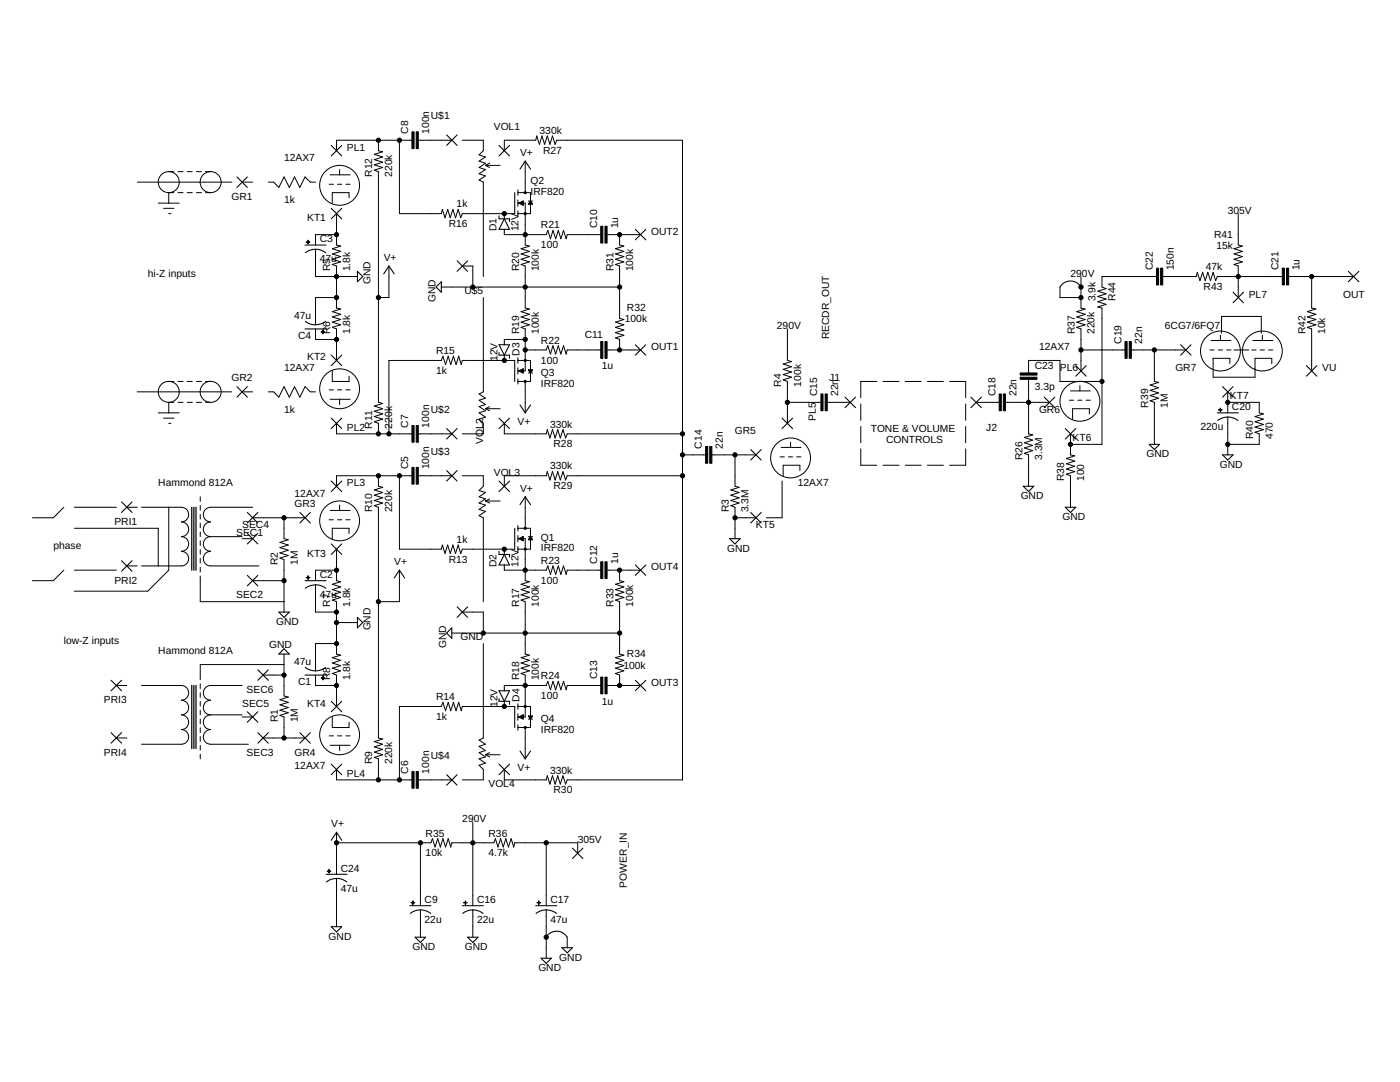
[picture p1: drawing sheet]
<svg xmlns="http://www.w3.org/2000/svg" width="279mm" height="216mm" viewBox="0 0 279 216" stroke-linecap="round" stroke-linejoin="round" font-family="sans-serif">
<g fill="none" stroke="#000" stroke-width=".2">
<path d="M27.4 36.3h18.8M33.7 34.2h1M34.7 38.4h-1v2.1M35.5 38.4h1M35.5 34.2h1M37.4 38.4h1M37.4 34.2h1M39.2 38.4h1M39.2 34.2h1M41 38.4h1M41 34.2h1M48.3 36.3h2.1"/>
<path d="M53.6 36.3h1l1 1.1 1.1-2.1 1 2.1 1.1-2.1 1 2.1 1.1-2.1 1 1h1.1M65.7 36.8h.8M65.9 34.9h4M67.4 36.8h.8M67.8 33.8v1.1M69 36.8h.9M69.7 39.5v-1.1h-3.4v2.1M75.5 28v2.1l.9 .2-1.7 .5 1.7 .5-1.7 .6 1.7 .5-1.7 .5 1.7 .5-1.7 .6 .8 .2v46.1l.9 .2-1.7 .5 1.7 .6-1.7 .5 1.7 .5-1.7 .5 1.7 .5-1.7 .6 .8 .3v2.1M79.7 28v14.6h8.4l.2-.8 .5 1.7 .5-1.7 .6 1.7 .5-1.7 .5 1.7 .5-1.7 .5 1.7 .4-.9h10.4M82.2 28h-15v2.1M83.5 28h6.7M92.3 28h4.2v2.1l-.9 .8 1.3 .4-1.3 .9 1.3 .4-1.3 .8 1.3 .4-1.3 .9 1.3 .4-1.3 .8 .9 .4v18.9"/>
<path d="M96.9 33l.8 .4M96.9 33h2.9M97.7 32.6l-.8 .4M100.6 30.1v-2.1h6.3l.2-.9 .6 1.7 .5-1.7 .5 1.7 .5-1.7 .5 1.7 .6-1.7 .5 1.7 .3-.8h25.1v127.6h-23l-.3 .9-.5-1.7-.6 1.7-.5-1.7-.5 1.7-.5-1.7-.6 1.7-.5-1.7-.2 .8h-8.4v-2.1M103.4 38.4h2.5v4.2h-2.5M104.8 32.2v6.2M31.6 40.5h4.2M32.6 41.6h2.1M33.7 42.6h.4M63 49.7v5.5h8.3M67.2 42.6v6.3l.8 .2-1.7 .5 1.7 .6-1.7 .5 1.7 .5-1.7 .5 1.7 .6-1.7 .5 .9 .3v8.4l.8 .2-1.7 .5 1.7 .5-1.7 .5 1.7 .6-1.7 .5 1.7 .5-1.7 .5 .9 .3v6.3M67.2 46.8h-4.2v2.1"/>
<path d="M67.2 59.4h-4.2v5.4M77.6 53.1v6.3h-2.1M88.1 57.3h35.6M92.3 53.1h2.1v4.2M96.5 59.4v18.8l-.9 .4 1.3 .9-1.3 .4 1.3 .8-1.3 .4 1.3 .9-1.3 .4 1.3 .8-1.3 .4 .9 .9v2.1h-4.2M100.6 46.8h8.4l.3-.8 .6 1.6 .5-1.6 .5 1.6 .5-1.6 .5 1.6 .6-1.6 .5 1.6 .2-.8h6.7M103.4 40.5h1.4v8.4l.9 .2-1.7 .5 1.7 .6-1.7 .5 1.7 .5-1.7 .5 1.7 .6-1.7 .5 .8 .3v8.4l.9 .2-1.7 .5 1.7 .5-1.7 .5 1.7 .6-1.7 .5 1.7 .5-1.7 .5 .8 .3v8.4h-1.4M103.6 40.5l.8-.4v.9zM103.7 40.6h.7M103.8 40.4h.6M103.9 40.7h.5M104 40.3h.4"/>
<path d="M104.1 40.8h.3M104.2 40.2h.2M104.3 40.9h.1M104.4 40.1h.1M105.5 40.1h.8M105.5 40.7h.8M105.5 40.6h.7M105.6 40.5h.5M105.7 40.4h.4M105.7 40.3h.3M105.8 40.2h.1M105.9 40.1l.4 .6h-.8z"/>
<path d="M121.1 46.8h6.7M123.7 46.8v2.1l.8 .2-1.7 .5 1.7 .6-1.7 .5 1.7 .5-1.7 .5 1.7 .6-1.7 .5 .9 .3v10.4l.8 .3-1.7 .5 1.7 .5-1.7 .5 1.7 .5-1.7 .6 1.7 .5-1.7 .5 .9 .3v2.1M211.5 57.3v2.1h4.2M215.7 55.2v6.3l.9 .2-1.7 .5 1.7 .5-1.7 .5 1.7 .6-1.7 .5 1.7 .5-1.7 .5 .8 .3v8.4M230.8 55.2h-10.9v2.1l.8 .3-1.6 .5 1.6 .5-1.6 .6 1.6 .5-1.6 .5 1.6 .5-1.6 .6 .8 .2v27.2h-6.3M232.1 55.2h6.6l.3-.9 .5 1.7 .5-1.7 .5 1.7 .5-1.7 .6 1.7 .5-1.7 .5 1.7 .3-.8h13M247.1 42.6v6.3l.8 .2-1.6 .5 1.6 .6-1.6 .5 1.6 .5-1.6 .5 1.6 .6-1.6 .5 .8 .3v6.3M257.2 55.2h12.9M261.8 55.2v6.3l.8 .2-1.7 .5 1.7 .5-1.7 .5 1.7 .6-1.7 .5 1.7 .5-1.7 .5 .9 .3v8.4M27.4 78.2h18.8M33.7 76.1h1M35.5 76.1h1"/>
<path d="M37.4 76.1h1M39.2 76.1h1M41 76.1h1M48.3 78.2h2.1M53.6 78.2h1l1 1 1.1-2 1 2 1.1-2 1 2 1.1-2 1 1h1.1M63 65.6v2.1h4.2M65.7 77.8h.8M65.9 79.7h4M66.3 74v2.1h3.4v-1M67.4 77.8h.8M67.8 79.7v1M69 77.8h.9"/>
<path d="M100.6 67.7h4.2M102.7 71.9h-10.4l-.2 .8-.6-1.6-.5 1.6-.5-1.6-.5 1.6-.5-1.6-.6 1.6-.5-1.6-.3 .8h-10.5v14.7M103.4 71.9h2.5v4.2h-2.5M103.6 74l.8-.4v.8zM103.6 74h.8M103.7 74.1h.7M103.8 73.9h.6M103.9 74.2h.5M104 73.8h.4M104.1 74.3h.3M104.2 73.7h.2M104.3 74.4h.1"/>
<path d="M104.4 73.6h.1M104.8 69.8h4.2l.3-.8 .6 1.7 .5-1.7 .5 1.7 .5-1.7 .5 1.7 .6-1.7 .5 1.7 .2-.9h6.7M104.8 76.1v6.3M105.5 74.4h.8M105.5 73.8h.8l-.4 .6zM105.5 73.9h.7M105.6 74h.6M105.6 74.1h.5M105.7 74.2h.3M105.8 74.3h.2M105.8 74.4h.1M121.1 69.8h6.7"/>
<path d="M157.1 65.6v6.3l.9 .2-1.7 .5 1.7 .6-1.7 .5 1.7 .5-1.7 .5 1.7 .6-1.7 .5 .8 .3v8.4M175 76.1h-3.2v3.3M176.2 76.1h3.2M180.7 76.1h3.2M185.1 76.1h3.2M189.5 76.1h3.2v3.3M205.3 74.4v-2.5h6.2v4.2h8.4M205.3 75.7v10.9l.8 .2-1.7 .5 1.7 .5-1.7 .5 1.7 .6-1.7 .5 1.7 .5-1.7 .5 .9 .4v6.2M213.4 79.9h.9M213.6 78h4M215.1 79.9h.8M215.5 76.9v1.1"/>
<path d="M215.7 69.8h8.8M216.8 79.9h.8M225.8 69.8h10.9M230.4 69.8v6.3l.8 .2-1.7 .5 1.7 .6-1.7 .5 1.7 .5-1.7 .5 1.7 .6-1.7 .5 .9 .3v8.4M241.5 69.8h.8M241.7 67.9h4M243.1 69.8h.9M243.6 66.9v1M243.8 66.5v-3.4h7.9v3.4M244.8 69.8h.9M245 78.2v4.2M245.4 72.5v-1h-3.3v3.8h8.4v-3.8h3.3v1"/>
<path d="M246.3 69.8h2.9M249.8 69.8h.9M250 67.9h4M251.5 69.8h.8M251.9 66.9v1M253.2 69.8h.8M31.6 82.4h4.2M32.6 83.4h2.1M33.7 84.5h.4M34.7 80.3h-1v2.1M35.5 80.3h1M37.4 80.3h1"/>
<path d="M39.2 80.3h1M40 99.1v1M41 80.3h1M67.2 84.5v2.1h15M75.5 94.9v2.1l.9 .2-1.7 .6 1.7 .5-1.7 .5 1.7 .5-1.7 .6 1.7 .5-1.7 .5 .8 .3v46.1l.9 .2-1.7 .5 1.7 .5-1.7 .5 1.7 .5-1.7 .6 1.7 .5-1.7 .5 .8 .3v4.2M79.7 94.9v14.7h8.4l.2-.8 .5 1.6 .5-1.6 .6 1.6 .5-1.6 .5 1.6 .5-1.6 .5 1.6 .4-.8h10.4M82.2 94.9h-15v2.1M83.5 94.9h6.7M83.5 86.6h6.7M92.3 94.9h4.2v2.1l-.9 .9 1.3 .4-1.3 .8 1.3 .4-1.3 .9 1.3 .4-1.3 .8 1.3 .4-1.3 .9 .9 .4v16.8M96.9 100l.8 .4M96.9 100h2.9"/>
<path d="M96.9 81.6l.8 .4M96.9 81.6h2.9M97.7 99.5l-.8 .5M97.7 81.1l-.8 .5M100.6 84.5v2.1h8.4l.2-.9 .5 1.7 .6-1.7 .5 1.7 .5-1.7 .5 1.7 .6-1.7 .5 1.7 .3-.8h23M104.8 99.1v6.3M136.2 94.9h-23l-.3 .9-.5-1.7-.6 1.7-.5-1.7-.5 1.7-.5-1.7-.6 1.7-.5-1.7-.2 .8h-8.4v2.1M136.2 90.8h4.6M142.1 90.8h8.8M146.7 90.8v6.2l.8 .2-1.7 .6 1.7 .5-1.7 .5 1.7 .5-1.7 .6 1.7 .5-1.7 .5 .9 .3v6.3M155.7 91.2h.8M155.9 89.3h4"/>
<path d="M156.1 96v7.3h-3.1M157.1 80.3h6.7M157.4 91.2h.8M157.8 88.2v1.1M159 91.2h.9M159.6 93.9v-1.1h-3.3v2.1M165.1 80.3h4.6M171.8 89.6v3.2h3.2M171.8 80.6v3.3M171.8 85.1v3.2M176.2 92.8h3.2M180.7 92.8h3.2"/>
<path d="M185.1 92.8h3.2M192.7 89.6v3.2h-3.2M192.7 80.6v3.3M192.7 85.1v3.2M194.8 80.3h4.6M200.7 80.3h8.7M213.6 86.6v4.2l.9 .2-1.7 .5 1.7 .5-1.7 .5 1.7 .5-1.7 .6 1.7 .5-1.7 .5 .8 .3v6.3M217.4 82.6v-1h-3.3v2M245 80.3h6.3v2.1l.8 .2-1.6 .5 1.6 .5-1.6 .6 1.6 .5-1.6 .5 1.6 .5-1.6 .6 .8 .3v2.1h-6.3M245 83.2v7.6M12.7 101.2l-2.1 2.1h-4.1M12.7 113.8l-2.1 2.1h-4.1"/>
<path d="M14.8 105.4h16.8v7.5M14.8 101.2h8.4M14.8 113.8h8.4M25.3 101.2h2.1M25.3 112.9h2.1M28.2 101.2h8a1.46 1.46 0 0 1 1.5 1.5 1.46 1.46 0 0 1-1.5 1.4 1.47 1.47 0 0 1 1.5 1.5 1.47 1.47 0 0 1-1.5 1.5 1.46 1.46 0 0 1 1.5 1.4 1.46 1.46 0 0 1-1.5 1.5 1.46 1.46 0 0 1 1.5 1.5 1.46 1.46 0 0 1-1.5 1.4h-8M33.7 101.2v12.6l-4.2 4.2h-14.7M40 100.9v.9M40 102.6v1M40 104.4v.9M40 106.2v.9M40 107.9v.9"/>
<path d="M40 109.7v.9M40 111.4v1M40 113.2v.9M40 114.9v5.2h16.7M42 107.1a1.46 1.46 0 0 0-1.4 1.4 1.46 1.46 0 0 0 1.4 1.5 1.46 1.46 0 0 0-1.4 1.5 1.46 1.46 0 0 0 1.4 1.4h9.7M42 107.1h6.3M48.3 107.5h2.1M50.4 101.2h-8.4a1.46 1.46 0 0 0-1.4 1.5 1.46 1.46 0 0 0 1.4 1.4 1.47 1.47 0 0 0-1.4 1.5 1.47 1.47 0 0 0 1.4 1.5M50.4 103.3h10.5M50.4 115.9h6.3M56.7 103.3v4.2l.8 .2-1.6 .5 1.6 .6-1.6 .5 1.6 .5-1.6 .5 1.6 .5-1.6 .6 .8 .3v10.4M63 116.7v5.4h4.2"/>
<path d="M65.7 103.7h.8M65.9 101.9h4M67.2 113.8h-4.2v2.1M67.2 109.6v6.3l.8 .2-1.7 .5 1.7 .5-1.7 .5 1.7 .6-1.7 .5 1.7 .5-1.7 .5 .9 .4v10.4l.8 .2-1.7 .5 1.7 .6-1.7 .5 1.7 .5-1.7 .5 1.7 .6-1.7 .5 .9 .3v6.3M67.4 103.7h.8M67.8 100.8v1.1M69 103.7h.9M69.7 106.4v-1h-3.4v2.1M79.7 113.8v6.3h-4.2M100.6 113.8h8.4l.3-.9 .6 1.7 .5-1.7 .5 1.7 .5-1.7 .5 1.7 .6-1.7 .5 1.7 .2-.8h6.7M103.4 105.4h2.5v4.2h-2.5M103.4 107.5h1.4v8.4l.9 .2-1.7 .5 1.7 .5-1.7 .5 1.7 .6-1.7 .5 1.7 .5-1.7 .5 .8 .4v10.4l.9 .2-1.7 .5 1.7 .6-1.7 .5 1.7 .5-1.7 .5 1.7 .6-1.7 .5 .8 .3v8.4h-1.4"/>
<path d="M103.6 107.5l.8-.4v.8zM103.7 107.6h.7M103.8 107.4h.6M103.9 107.7h.5M103.9 107.3h.5M104.1 107.8h.3M104.1 107.2h.3M104.3 107.9h.1M104.3 107.1h.1M105.5 107.1h.8M105.5 107.7h.8M105.5 107.6h.7"/>
<path d="M105.6 107.5h.6M105.7 107.4h.4M105.7 107.3h.3M105.8 107.2h.2M105.9 107.1h.1M105.9 107.1l.4 .6h-.8zM121.1 113.8h6.7M123.7 113.8v2.1l.8 .2-1.7 .5 1.7 .5-1.7 .5 1.7 .6-1.7 .5 1.7 .5-1.7 .5 .9 .4v10.4l.8 .2-1.7 .5 1.7 .6-1.7 .5 1.7 .5-1.7 .5 1.7 .6-1.7 .5 .9 .3v2.1M146.7 103.3h4.2M23.2 136.8h2.1M28.2 136.8h8a1.47 1.47 0 0 1 1.5 1.5 1.47 1.47 0 0 1-1.5 1.4 1.46 1.46 0 0 1 1.5 1.5 1.46 1.46 0 0 1-1.5 1.4 1.47 1.47 0 0 1 1.5 1.5 1.47 1.47 0 0 1-1.5 1.5 1.46 1.46 0 0 1 1.5 1.4 1.46 1.46 0 0 1-1.5 1.5h-8M40 136.5v.9"/>
<path d="M40 138.2v.9M40 140v.9M48.3 136.8h-6.3a1.47 1.47 0 0 0-1.4 1.5 1.47 1.47 0 0 0 1.4 1.4 1.46 1.46 0 0 0-1.4 1.5 1.46 1.46 0 0 0 1.4 1.4M52.5 134.7h4.2M56.7 132.6h-16.7v3M56.7 130.5v8.4l.8 .2-1.6 .5 1.6 .5-1.6 .6 1.6 .5-1.6 .5 1.6 .5-1.6 .5 .8 .4v4.2M63 134.7v2.1h4.2M67.2 128.4h-4.2v5.5M67.2 124.2h4.1M90.2 126.3h33.5M92.3 122.1h4.2v4.2M96.5 128.4v18.9l-.9 .4 1.3 .8-1.3 .4 1.3 .9-1.3 .4 1.3 .8-1.3 .4 1.3 .9-1.3 .4 .9 .8v2.1h-4.2"/>
<path d="M100.6 136.8h8.4l.3-.8 .6 1.6 .5-1.6 .5 1.6 .5-1.6 .5 1.6 .6-1.6 .5 1.6 .2-.8h6.7M121.1 136.8h6.7M23.2 147.3h2.1M40 141.7v1M40 143.5v.9M40 145.2v1M40 147v.9M40 148.7v1M40 150.5v.9M42 142.6a1.47 1.47 0 0 0-1.4 1.5 1.47 1.47 0 0 0 1.4 1.5 1.46 1.46 0 0 0-1.4 1.4 1.46 1.46 0 0 0 1.4 1.5h7.6M42 142.6h6.3M48.3 143.1h2.1"/>
<path d="M52.5 147.3h8.4M65.7 146.8h.8M65.9 148.7h4M66.3 143.1v2.1h3.4v-1.1M67.2 153.5v2.1h15M67.4 146.8h.8M67.8 148.7v1.1M69 146.8h.9M83.5 155.6h6.7M96.9 150.6l.8 .4M96.9 150.6h2.9M97.7 150.2l-.8 .4"/>
<path d="M102.7 141h-10.4l-.2 .8-.6-1.7-.5 1.7-.5-1.7-.5 1.7-.5-1.7-.6 1.7-.5-1.7-.3 .9h-8.4v14.6M103.4 141h2.5v4.2h-2.5M103.6 143.1l.8-.5v.9zM103.7 143.1h.7M103.8 142.9h.6M103.9 143.2h.5M104 142.9h.4M104.1 143.3h.3M104.2 142.7h.2M104.3 143.4h.1M104.4 142.7h.1M104.8 145.2v6.2"/>
<path d="M105.5 143.5h.8M105.5 142.9h.8l-.4 .6zM105.5 142.9h.7M105.6 143h.6M105.6 143.1h.5M105.7 143.2h.3M105.7 143.3h.3M105.8 143.4h.1M67.2 166.1v8.4M67.2 175.3v9.6M67.2 168.2h18.8l.3-.9 .5 1.7 .6-1.7 .5 1.7 .5-1.7 .5 1.7 .6-1.7 .5 1.7 .2-.8h8.4l.3-.9 .5 1.7 .5-1.7 .5 1.7 .5-1.7 .6 1.7 .5-1.7 .5 1.7 .2-.8h12.6v2.1M83.9 168.2v12.5"/>
<path d="M94.4 164v16.7M109 168.2v12.5M83.9 181.6v5.4M94.4 181.6v5.4M109 181.6v9.6M113.2 187v2.1"/>
<circle cx="33.7" cy="36.3" r="2.1"/>
<circle cx="42" cy="36.3" r="2.1"/>
<circle cx="67.8" cy="37" r="4"/>
<circle cx="33.7" cy="78.2" r="2.1"/>
<circle cx="42" cy="78.2" r="2.1"/>
<circle cx="67.8" cy="77.6" r="4"/>
<circle cx="243.6" cy="70" r="4"/>
<circle cx="251.9" cy="70" r="4"/>
<circle cx="157.8" cy="91.4" r="4"/>
<circle cx="215.5" cy="80.1" r="4"/>
<circle cx="67.8" cy="103.9" r="4"/>
<circle cx="67.8" cy="146.6" r="4"/>
</g>
<path d="M38.3 101.2v12.6M38.7 101.2v12.6M39.1 101.2v12.6M38.3 136.8v12.6M38.7 136.8v12.6M39.1 136.8v12.6" fill="none" stroke="#000" stroke-width=".25"/>
<g fill="none" stroke="#000" stroke-width=".21">
<path d="M47.3 35.3l2.1 2.1M49.4 35.3l-2.1 2.1M66.1 29l2.1 2.1M68.2 29l-2.1 2.1M89.1 26.9l2.1 2.1M91.2 26.9l-2.1 2.1M99.6 29l2.1 2.1M101.7 29l-2.1 2.1M102.7 38.4v4.2M103.4 37.9v1.1M103.4 39.9v1.3M103.8 33.7l1-1.5 1.1 1.5"/>
<path d="M60.9 48.9h4.2M60.9 50.4a3.3 3.3 0 0 1 4.1 0M66.1 41.6l2.1 2.1M68.2 41.6l-2.1 2.1M71.3 54.1l1.1 1.1-1.1 1zM76.6 54.7l1-1.6 1.1 1.6M88.1 56.2v2.1l-1.1-1zM91.2 52l2.1 2.1M93.3 52l-2.1 2.1M99.6 43.1v.6h2.1v.5M100.6 43.7l1.1 2.1h-2.1zM100.6 42.6v1.1"/>
<path d="M100.6 45.8v1M103.4 42.1v1M126.8 45.8l2.1 2.1M128.9 45.8l-2.1 2.1M211.5 57.3a2.42 2.42 0 0 1 4.2 0M246.1 58.3l2.1 2.1M248.2 58.3l-2.1 2.1M269.1 54.1l2.1 2.1M271.2 54.1l-2.1 2.1M47.3 77.2l2.1 2M49.4 77.2l-2.1 2M60.9 65.6h4.2"/>
<path d="M60.9 64.1a3.3 3.3 0 0 0 4.1 0M66.1 70.9l2.1 2.1M68.2 70.9l-2.1 2.1M99.6 70.4v.5h2.1v.6M99.6 68.8h2.1l-1.1 2.1zM100.6 67.7v1.1M100.6 70.9v1M102.7 71.9v4.2M103.4 71.4v1.1M103.4 73.4v1.2M103.4 75.6v1M126.8 68.8l2.1 2.1"/>
<path d="M128.9 68.8l-2.1 2.1M168.7 79.2l2 2.1M170.7 79.2l-2 2.1M193.8 79.2l2.1 2.1M195.9 79.2l-2.1 2.1M208.4 79.2l2.1 2.1M210.5 79.2l-2.1 2.1M214.7 73l2.1 2.1M216.8 73l-2.1 2.1M235.6 68.8l2.1 2.1M237.7 68.8l-2.1 2.1M244 77.2l2.1 2"/>
<path d="M246.1 77.2l-2.1 2M260.7 73l2.1 2.1M262.8 73l-2.1 2.1M66.1 83.4l2.1 2.1M66.1 96l2.1 2.1M68.2 83.4l-2.1 2.1M68.2 96l-2.1 2.1M89.1 85.5l2.1 2.1M89.1 93.9l2.1 2.1M91.2 85.5l-2.1 2.1M91.2 93.9l-2.1 2.1M99.6 96l2.1 2.1"/>
<path d="M99.6 83.4l2.1 2.1M101.7 96l-2.1 2.1M101.7 83.4l-2.1 2.1M103.8 80.8l1 1.6 1.1-1.6M149.8 89.7l2.1 2.1M151.9 89.7l-2.1 2.1M156.1 83.4l2.1 2.1M158.2 83.4l-2.1 2.1M204.2 97h2.1l-1 1.1zM212.6 85.5l2.1 2.1M214.7 85.5l-2.1 2.1M229.3 88.7h2.1l-1 1z"/>
<path d="M242.9 82.4h4.2M243 83.9a3.3 3.3 0 0 1 4.1 0M244 90.8h2.1l-1.1 1zM24.3 100.2l2.1 2.1M24.3 111.9l2.1 2.1M26.4 100.2l-2.1 2.1M26.4 111.9l-2.1 2.1M49.4 102.3l2.1 2.1M49.4 114.8l2.1 2.1M49.4 106.4l2.1 2.1M51.5 102.3l-2.1 2.1M51.5 114.8l-2.1 2.1"/>
<path d="M51.5 106.4l-2.1 2.1M59.8 102.3l2.1 2.1M60.9 115.9h4.2M60.9 117.4a3.3 3.3 0 0 1 4.1 0M61.9 102.3l-2.1 2.1M66.1 108.5l2.1 2.1M68.2 108.5l-2.1 2.1M78.7 115.3l1-1.5 1.1 1.5M99.6 110v.6h2.1v.5M100.6 109.6v1M100.6 112.7v1.1M100.6 110.6l1.1 2.1h-2.1z"/>
<path d="M102.7 105.4v4.2M103.4 104.9v1M103.4 106.9v1.2M103.4 109.1v1M103.8 100.7l1-1.6 1.1 1.6M126.8 112.7l2.1 2.1M128.9 112.7l-2.1 2.1M145.6 107.5h2.1l-1 1zM149.8 102.3l2.1 2.1M151.9 102.3l-2.1 2.1M212.6 101.2h2.1l-1.1 1.1zM22.2 135.7l2.1 2.1"/>
<path d="M24.3 135.7l-2.1 2.1M51.5 133.6l2.1 2.1M53.6 133.6l-2.1 2.1M55.6 122.1h2.1l-1 1.1zM56.7 129.5l1 1h-2.1zM60.9 134.7h4.2M60.9 133.2a3.3 3.3 0 0 0 4.1 0M66.1 139.9l2.1 2.1M68.2 139.9l-2.1 2.1M71.3 123.2l1.1 1-1.1 1.1zM90.2 125.3v2.1l-1.1-1.1zM91.2 121.1l2.1 2.1"/>
<path d="M93.3 121.1l-2.1 2.1M99.6 139.4v.5h2.1v.6M99.6 137.8h2.1l-1.1 2.1zM100.6 136.8v1M100.6 139.9v1.1M126.8 135.7l2.1 2.1M128.9 135.7l-2.1 2.1M22.2 146.2l2.1 2.1M24.3 146.2l-2.1 2.1M49.4 142l2.1 2.1M51.5 146.2l2.1 2.1M51.5 142l-2.1 2.1"/>
<path d="M53.6 146.2l-2.1 2.1M59.8 146.2l2.1 2.1M61.9 146.2l-2.1 2.1M66.1 152.5l2.1 2.1M68.2 152.5l-2.1 2.1M89.1 154.6l2.1 2.1M91.2 154.6l-2.1 2.1M99.6 152.5l2.1 2.1M101.7 152.5l-2.1 2.1M102.7 141v4.2M103.4 140.4v1.1M103.4 142.4v1.3"/>
<path d="M103.4 144.6v1.1M103.8 149.9l1 1.5 1.1-1.5M65.1 174.5h4.2M65.1 176a3.3 3.3 0 0 1 4.1 0M66.1 167.7l1.1-1.6 1 1.6M114.2 169.2l2.1 2.1M116.3 169.2l-2.1 2.1M66.1 184.9h2.1l-1 1.1zM81.8 180.7h4.2M81.9 182.3a3.3 3.3 0 0 1 4.1 0M82.8 187h2.1l-1 1.1zM92.3 180.7h4.2"/>
<path d="M92.3 182.3a3.3 3.3 0 0 1 4.1 0M93.3 187h2.1l-1 1.1zM106.9 180.7h4.2M107 182.3a3.3 3.3 0 0 1 4.1 0M108 191.2h2l-1 1zM109 187a2.42 2.42 0 0 1 4.2 0M112.1 189.1h2.1l-1 1z"/>
</g>
<g fill="#000" stroke="#000" stroke-width=".2">
<path d="M82.2 26.3h.4v3.4h-.4zM83.1 26.3h.4v3.4h-.4zM61.1 48.3h.7zM61.4 47.9l.1 .8zM119.9 45.1h.4v3.4h-.4zM120.7 45.1h.5v3.4h-.5zM230.8 53.5h.4v3.4h-.4zM231.6 53.5h.5v3.4h-.5zM255.9 53.5h.4v3.4h-.4zM256.8 53.5h.4v3.4h-.4zM64.1 66.2l.7 .1zM64.4 65.9l.1 .7z"/>
<path d="M119.9 68.2h.4v3.3h-.4zM120.7 68.2h.5v3.3h-.5zM163.8 78.6h.5v3.4h-.5zM164.7 78.6h.4v3.4h-.4zM199.4 78.6h.4v3.4h-.4zM200.2 78.6h.5v3.4h-.5zM203.6 75.3h3.3v.4h-3.3zM203.6 74.4h3.3v.4h-3.3zM224.5 68.2h.4v3.3h-.4zM225.4 68.2h.4v3.3h-.4zM82.2 93.3h.4v3.3h-.4zM82.2 84.9h.4v3.3h-.4z"/>
<path d="M83.1 93.3h.4v3.3h-.4zM83.1 84.9h.4v3.3h-.4zM140.8 89.1h.4v3.3h-.4zM141.6 89.1h.5v3.3h-.5zM243.2 81.7l.7 .1zM243.5 81.4l.1 .7zM61.1 115.2l.7 .1zM61.4 114.9l.1 .7zM119.9 112.1h.4v3.3h-.4zM120.7 112.1h.5v3.3h-.5zM64.1 135.3h.7zM64.4 134.9l.1 .8z"/>
<path d="M119.9 135.1h.4v3.4h-.4zM120.7 135.1h.5v3.4h-.5zM82.2 153.9h.4v3.4h-.4zM83.1 153.9h.4v3.4h-.4zM65.3 173.8l.7 .1zM65.6 173.5l.1 .7zM82.4 179.8v.7zM92.8 179.8l.1 .7zM107.5 179.8l.1 .7zM82 180.1l.8 .1zM92.5 180.1l.7 .1zM107.2 180.1l.7 .1z"/>
</g>
<g fill="#000" stroke="#000" stroke-width=".2">
<circle cx="75.5" cy="28" r=".42"/>
<circle cx="79.7" cy="28" r=".42"/>
<circle cx="104.8" cy="38.4" r=".21"/>
<circle cx="67.2" cy="59.4" r=".42"/>
<circle cx="67.2" cy="46.8" r=".42"/>
<circle cx="67.2" cy="55.2" r=".42"/>
<circle cx="75.5" cy="59.4" r=".42"/>
<circle cx="94.4" cy="57.3" r=".42"/>
<circle cx="100.6" cy="42.6" r=".42"/>
<circle cx="104.8" cy="57.3" r=".42"/>
<circle cx="104.8" cy="46.8" r=".42"/>
<circle cx="104.8" cy="42.6" r=".21"/>
<circle cx="123.7" cy="57.3" r=".42"/>
<circle cx="123.7" cy="46.8" r=".42"/>
<circle cx="215.7" cy="57.3" r=".42"/>
<circle cx="215.7" cy="59.4" r=".42"/>
<circle cx="247.1" cy="55.2" r=".42"/>
<circle cx="261.8" cy="55.2" r=".42"/>
<circle cx="67.2" cy="67.7" r=".42"/>
<circle cx="100.6" cy="71.9" r=".42"/>
<circle cx="104.8" cy="67.7" r=".42"/>
<circle cx="104.8" cy="69.8" r=".42"/>
<circle cx="104.8" cy="71.9" r=".21"/>
<circle cx="104.8" cy="76.1" r=".21"/>
<circle cx="123.7" cy="69.8" r=".42"/>
<circle cx="215.7" cy="69.8" r=".42"/>
<circle cx="219.9" cy="76.1" r=".42"/>
<circle cx="230.4" cy="69.8" r=".42"/>
<circle cx="75.5" cy="94.9" r=".42"/>
<circle cx="75.5" cy="86.6" r=".42"/>
<circle cx="77.6" cy="86.6" r=".42"/>
<circle cx="79.7" cy="94.9" r=".42"/>
<circle cx="136.2" cy="94.9" r=".42"/>
<circle cx="136.2" cy="90.8" r=".42"/>
<circle cx="136.2" cy="86.6" r=".42"/>
<circle cx="146.7" cy="90.8" r=".42"/>
<circle cx="157.1" cy="80.3" r=".42"/>
<circle cx="205.3" cy="80.3" r=".42"/>
<circle cx="213.6" cy="88.7" r=".42"/>
<circle cx="245" cy="88.7" r=".42"/>
<circle cx="245" cy="80.3" r=".42"/>
<circle cx="56.7" cy="103.3" r=".42"/>
<circle cx="56.7" cy="115.9" r=".42"/>
<circle cx="67.2" cy="113.8" r=".42"/>
<circle cx="100.6" cy="109.6" r=".42"/>
<circle cx="104.8" cy="113.8" r=".42"/>
<circle cx="104.8" cy="105.4" r=".21"/>
<circle cx="104.8" cy="109.6" r=".21"/>
<circle cx="123.7" cy="113.8" r=".42"/>
<circle cx="146.7" cy="103.3" r=".42"/>
<circle cx="56.7" cy="134.7" r=".42"/>
<circle cx="67.2" cy="128.4" r=".42"/>
<circle cx="67.2" cy="122.1" r=".42"/>
<circle cx="67.2" cy="124.2" r=".42"/>
<circle cx="67.2" cy="136.8" r=".42"/>
<circle cx="75.5" cy="120.1" r=".42"/>
<circle cx="96.5" cy="126.3" r=".42"/>
<circle cx="104.8" cy="126.3" r=".42"/>
<circle cx="104.8" cy="136.8" r=".42"/>
<circle cx="123.7" cy="136.8" r=".42"/>
<circle cx="123.7" cy="126.3" r=".42"/>
<circle cx="56.7" cy="147.3" r=".42"/>
<circle cx="75.5" cy="155.6" r=".42"/>
<circle cx="79.7" cy="155.6" r=".42"/>
<circle cx="100.6" cy="141" r=".42"/>
<circle cx="104.8" cy="145.2" r=".21"/>
<circle cx="104.8" cy="141" r=".21"/>
<circle cx="67.2" cy="168.2" r=".42"/>
<circle cx="83.9" cy="168.2" r=".42"/>
<circle cx="94.4" cy="168.2" r=".42"/>
<circle cx="109" cy="168.2" r=".42"/>
<circle cx="109" cy="187" r=".42"/>
</g>
<g font-size="2.1">
<text x="86" y="23.8">U$1</text>
<text x="81.5" y="26.7" transform="rotate(-90 81.5 26.7)">C8</text>
<text x="85.7" y="26.7" transform="rotate(-90 85.7 26.7)">100n</text>
<text x="98.5" y="25.9">VOL1</text>
<text x="107.7" y="26.7">330k</text>
<text x="56.7" y="32.2">12AX7</text>
<text x="69.2" y="30.1">PL1</text>
<text x="74.3" y="35.3" transform="rotate(-90 74.3 35.3)">R12</text>
<text x="78.2" y="35.3" transform="rotate(-90 78.2 35.3)">220k</text>
<text x="103.8" y="31.1">V+</text>
<text x="108.4" y="30.7">R27</text>
<text x="46.2" y="39.9">GR1</text>
<text x="56.7" y="40.5">1k</text>
<text x="91.1" y="41.4">1k</text>
<text x="105.9" y="38.9">IRF820</text>
<text x="105.9" y="36.8">Q2</text>
<text x="61.3" y="44.1">KT1</text>
<text x="89.5" y="45.3">R16</text>
<text x="99.1" y="46.2" transform="rotate(-90 99.1 46.2)">D1</text>
<text x="103.5" y="46.2" transform="rotate(-90 103.5 46.2)">12V</text>
<text x="108" y="45.6">R21</text>
<text x="119.2" y="45.6" transform="rotate(-90 119.2 45.6)">C10</text>
<text x="123.3" y="45.6" transform="rotate(-90 123.3 45.6)">1u</text>
<text x="129.9" y="46.8">OUT2</text>
<text x="242.3" y="47.4">R41</text>
<text x="245" y="42.6">305V</text>
<text x="63.8" y="52.4">47u</text>
<text x="63.8" y="48.4">C3</text>
<text x="76.6" y="52">V+</text>
<text x="108" y="49.5">100</text>
<text x="230.1" y="53.9" transform="rotate(-90 230.1 53.9)">C22</text>
<text x="234.3" y="53.9" transform="rotate(-90 234.3 53.9)">150n</text>
<text x="240.7" y="53.9">47k</text>
<text x="242.8" y="49.7">15k</text>
<text x="255.2" y="53.9" transform="rotate(-90 255.2 53.9)">C21</text>
<text x="259.4" y="53.9" transform="rotate(-90 259.4 53.9)">1u</text>
<text x="29.5" y="55.2">hi-Z inputs</text>
<text x="65.9" y="54.1" transform="rotate(-90 65.9 54.1)">R5</text>
<text x="69.9" y="54.1" transform="rotate(-90 69.9 54.1)">1.8k</text>
<text x="74" y="56.7" transform="rotate(-90 74 56.7)">GND</text>
<text x="92.7" y="58.7">U$5</text>
<text x="103.6" y="54.1" transform="rotate(-90 103.6 54.1)">R20</text>
<text x="107.5" y="54.1" transform="rotate(-90 107.5 54.1)">100k</text>
<text x="122.4" y="54.1" transform="rotate(-90 122.4 54.1)">R31</text>
<text x="126.4" y="54.1" transform="rotate(-90 126.4 54.1)">100k</text>
<text x="213.6" y="55.2">290V</text>
<text x="222.6" y="60" transform="rotate(-90 222.6 60)">R44</text>
<text x="240.2" y="57.9">R43</text>
<text x="249.2" y="59.4">PL7</text>
<text x="268" y="59.4">OUT</text>
<text x="58.7" y="63.7">47u</text>
<text x="86.9" y="60.3" transform="rotate(-90 86.9 60.3)">GND</text>
<text x="124.7" y="64.2">100k</text>
<text x="125.1" y="62.1">R32</text>
<text x="155" y="65.6">29</text>
<text x="157.3" y="65.6">0V</text>
<text x="218.7" y="60.1" transform="rotate(-90 218.7 60.1)">3.9k</text>
<text x="232.5" y="65.6">6CG7/6FQ7</text>
<text x="59.5" y="67.6">C4</text>
<text x="61.3" y="71.9">KT2</text>
<text x="65.9" y="66.7" transform="rotate(-90 65.9 66.7)">R6</text>
<text x="69.9" y="66.7" transform="rotate(-90 69.9 66.7)">1.8k</text>
<text x="87" y="70.7">R15</text>
<text x="103.6" y="66.7" transform="rotate(-90 103.6 66.7)">R19</text>
<text x="103.7" y="71" transform="rotate(-90 103.7 71)">D3</text>
<text x="107.5" y="66.7" transform="rotate(-90 107.5 66.7)">100k</text>
<text x="108" y="68.6">R22</text>
<text x="116.7" y="67.4">C11</text>
<text x="129.9" y="69.8">OUT1</text>
<text x="165.5" y="67.7" transform="rotate(-90 165.5 67.7)">RECDR_OUT</text>
<text x="207.4" y="69.8">12AX7</text>
<text x="214.5" y="66.7" transform="rotate(-90 214.5 66.7)">R37</text>
<text x="218.5" y="66.7" transform="rotate(-90 218.5 66.7)">220k</text>
<text x="223.8" y="68.6" transform="rotate(-90 223.8 68.6)">C19</text>
<text x="228" y="68.6" transform="rotate(-90 228 68.6)">22n</text>
<text x="260.5" y="66.7" transform="rotate(-90 260.5 66.7)">R42</text>
<text x="264.5" y="66.7" transform="rotate(-90 264.5 66.7)">10k</text>
<text x="46.2" y="76.1">GR2</text>
<text x="56.7" y="74">12AX7</text>
<text x="87" y="74.6">1k</text>
<text x="99.3" y="72" transform="rotate(-90 99.3 72)">12V</text>
<text x="108" y="77.2">IRF820</text>
<text x="108" y="72.5">100</text>
<text x="108" y="75.1">Q3</text>
<text x="120.1" y="73.7">1u</text>
<text x="155.9" y="77.2" transform="rotate(-90 155.9 77.2)">R4</text>
<text x="159.9" y="77.2" transform="rotate(-90 159.9 77.2)">100k</text>
<text x="165.5" y="76.1">J1</text>
<text x="206.5" y="77.9">3.3p</text>
<text x="206.5" y="73.7">C23</text>
<text x="211.5" y="74">PL6</text>
<text x="234.6" y="74">GR7</text>
<text x="263.9" y="74">VU</text>
<text x="56.7" y="82.4">1k</text>
<text x="86" y="82.4">U$2</text>
<text x="162.8" y="84" transform="rotate(-90 162.8 84)">PL5</text>
<text x="163.1" y="79" transform="rotate(-90 163.1 79)">C15</text>
<text x="167.3" y="79" transform="rotate(-90 167.3 79)">22n</text>
<text x="198.7" y="79" transform="rotate(-90 198.7 79)">C18</text>
<text x="202.9" y="79" transform="rotate(-90 202.9 79)">22n</text>
<text x="207.4" y="82.4">GR6</text>
<text x="229.1" y="81.3" transform="rotate(-90 229.1 81.3)">R39</text>
<text x="233.1" y="81.3" transform="rotate(-90 233.1 81.3)">1M</text>
<text x="245.4" y="79.7">KT7</text>
<text x="245.9" y="81.9">C20</text>
<text x="69.2" y="85.9">PL2</text>
<text x="74.3" y="85.5" transform="rotate(-90 74.3 85.5)">R11</text>
<text x="78.2" y="85.5" transform="rotate(-90 78.2 85.5)">220k</text>
<text x="81.5" y="85.3" transform="rotate(-90 81.5 85.3)">C7</text>
<text x="85.7" y="85.3" transform="rotate(-90 85.7 85.3)">100n</text>
<text x="96.5" y="88.7" transform="rotate(-90 96.5 88.7)">VOL2</text>
<text x="103.3" y="84.9">V+</text>
<text x="109.8" y="85.3">330k</text>
<text x="110.5" y="89.3">R28</text>
<text x="140.1" y="89.5" transform="rotate(-90 140.1 89.5)">C14</text>
<text x="144.3" y="89.5" transform="rotate(-90 144.3 89.5)">22n</text>
<text x="146.7" y="86.6">GR5</text>
<text x="173.8" y="86.2">TONE &amp; VOLUME</text>
<text x="176.8" y="88.4">CONTROLS</text>
<text x="196.8" y="85.9">J2</text>
<text x="214.1" y="88">KT6</text>
<text x="239.6" y="85.8">220u</text>
<text x="250.1" y="87.6" transform="rotate(-90 250.1 87.6)">R40</text>
<text x="254" y="87.6" transform="rotate(-90 254 87.6)">470</text>
<text x="81.5" y="93.7" transform="rotate(-90 81.5 93.7)">C5</text>
<text x="85.7" y="93.7" transform="rotate(-90 85.7 93.7)">100n</text>
<text x="86" y="90.8">U$3</text>
<text x="98.5" y="94.9">VOL3</text>
<text x="109.8" y="93.7">330k</text>
<text x="204" y="91.8" transform="rotate(-90 204 91.8)">R26</text>
<text x="208" y="91.8" transform="rotate(-90 208 91.8)">3.3M</text>
<text x="212.4" y="96" transform="rotate(-90 212.4 96)">R38</text>
<text x="216.4" y="96" transform="rotate(-90 216.4 96)">100</text>
<text x="228.8" y="91.3">GND</text>
<text x="243.5" y="93.4">GND</text>
<text x="31.6" y="97">Hammond 812A</text>
<text x="58.8" y="101.2">GR3</text>
<text x="58.8" y="99.1">12AX7</text>
<text x="69.2" y="97">PL3</text>
<text x="103.8" y="98.1">V+</text>
<text x="110.5" y="97.6">R29</text>
<text x="159.2" y="97">12AX7</text>
<text x="203.7" y="99.6">GND</text>
<text x="22.8" y="104.8">PRI1</text>
<text x="47.1" y="106.9">SEC1</text>
<text x="48.3" y="105.4">SEC4</text>
<text x="74.3" y="102.3" transform="rotate(-90 74.3 102.3)">R10</text>
<text x="78.2" y="102.3" transform="rotate(-90 78.2 102.3)">220k</text>
<text x="108" y="107.9">Q1</text>
<text x="145.4" y="102.3" transform="rotate(-90 145.4 102.3)">R3</text>
<text x="149.4" y="102.3" transform="rotate(-90 149.4 102.3)">3.3M</text>
<text x="150.9" y="105.4">KT5</text>
<text x="212.1" y="103.8">GND</text>
<text x="10.7" y="109.6">phase</text>
<text x="55.5" y="112.7" transform="rotate(-90 55.5 112.7)">R2</text>
<text x="59.4" y="112.7" transform="rotate(-90 59.4 112.7)">1M</text>
<text x="61.3" y="111">KT3</text>
<text x="78.7" y="112.7">V+</text>
<text x="89.5" y="112.3">R13</text>
<text x="91.1" y="108.3">1k</text>
<text x="99.1" y="113.1" transform="rotate(-90 99.1 113.1)">D2</text>
<text x="103.5" y="113.1" transform="rotate(-90 103.5 113.1)">12V</text>
<text x="108" y="110">IRF820</text>
<text x="108" y="112.5">R23</text>
<text x="119.2" y="112.5" transform="rotate(-90 119.2 112.5)">C12</text>
<text x="123.3" y="112.5" transform="rotate(-90 123.3 112.5)">1u</text>
<text x="129.9" y="113.8">OUT4</text>
<text x="145.1" y="110.1">GND</text>
<text x="22.8" y="116.5">PRI2</text>
<text x="47.1" y="119.4">SEC2</text>
<text x="63.8" y="119.3">47u</text>
<text x="63.8" y="115.3">C2</text>
<text x="108" y="116.5">100</text>
<text x="55.1" y="124.8">GND</text>
<text x="65.9" y="121.1" transform="rotate(-90 65.9 121.1)">R7</text>
<text x="69.9" y="121.1" transform="rotate(-90 69.9 121.1)">1.8k</text>
<text x="74" y="125.8" transform="rotate(-90 74 125.8)">GND</text>
<text x="103.6" y="121.1" transform="rotate(-90 103.6 121.1)">R17</text>
<text x="107.5" y="121.1" transform="rotate(-90 107.5 121.1)">100k</text>
<text x="122.4" y="121.1" transform="rotate(-90 122.4 121.1)">R33</text>
<text x="126.4" y="121.1" transform="rotate(-90 126.4 121.1)">100k</text>
<text x="12.7" y="128.4">low-Z inputs</text>
<text x="31.6" y="130.5">Hammond 812A</text>
<text x="53.7" y="129.4">GND</text>
<text x="89" y="129.3" transform="rotate(-90 89 129.3)">GND</text>
<text x="91.9" y="127.8">GND</text>
<text x="125.1" y="131.1">R34</text>
<text x="58.7" y="132.7">47u</text>
<text x="59.5" y="136.7">C1</text>
<text x="65.9" y="135.7" transform="rotate(-90 65.9 135.7)">R8</text>
<text x="69.9" y="135.7" transform="rotate(-90 69.9 135.7)">1.8k</text>
<text x="103.6" y="135.7" transform="rotate(-90 103.6 135.7)">R18</text>
<text x="107.5" y="135.7" transform="rotate(-90 107.5 135.7)">100k</text>
<text x="108" y="135.6">R24</text>
<text x="119.2" y="135.5" transform="rotate(-90 119.2 135.5)">C13</text>
<text x="124.4" y="133.4">100k</text>
<text x="129.9" y="136.8">OUT3</text>
<text x="20.7" y="140.3">PRI3</text>
<text x="48.3" y="141">SEC5</text>
<text x="49.2" y="138.2">SEC6</text>
<text x="61.3" y="141">KT4</text>
<text x="87" y="143.7">1k</text>
<text x="87" y="139.7">R14</text>
<text x="99.3" y="141.1" transform="rotate(-90 99.3 141.1)">12V</text>
<text x="103.7" y="140" transform="rotate(-90 103.7 140)">D4</text>
<text x="108" y="139.5">100</text>
<text x="120.1" y="140.7">1u</text>
<text x="55.5" y="144.1" transform="rotate(-90 55.5 144.1)">R1</text>
<text x="59.4" y="144.1" transform="rotate(-90 59.4 144.1)">1M</text>
<text x="108" y="146.2">IRF820</text>
<text x="108" y="144.1">Q4</text>
<text x="20.7" y="150.8">PRI4</text>
<text x="49.2" y="150.8">SEC3</text>
<text x="58.8" y="150.8">GR4</text>
<text x="58.8" y="153.5">12AX7</text>
<text x="69.2" y="155">PL4</text>
<text x="74.3" y="152.5" transform="rotate(-90 74.3 152.5)">R9</text>
<text x="78.2" y="152.5" transform="rotate(-90 78.2 152.5)">220k</text>
<text x="81.5" y="154.4" transform="rotate(-90 81.5 154.4)">C6</text>
<text x="85.7" y="154.4" transform="rotate(-90 85.7 154.4)">100n</text>
<text x="86" y="151.4">U$4</text>
<text x="103.3" y="153.9">V+</text>
<text x="109.8" y="154.4">330k</text>
<text x="97.5" y="157.1">VOL4</text>
<text x="110.5" y="158.3">R30</text>
<text x="66.1" y="165">V+</text>
<text x="84.9" y="166.9">R35</text>
<text x="92.3" y="164">290V</text>
<text x="97.5" y="166.9">R36</text>
<text x="68" y="173.9">C24</text>
<text x="84.9" y="170.9">10k</text>
<text x="97.5" y="170.9">4.7k</text>
<text x="115.3" y="168.2">305V</text>
<text x="68" y="177.9">47u</text>
<text x="125.1" y="177.2" transform="rotate(-90 125.1 177.2)">POWER_IN</text>
<text x="84.7" y="184.2">22u</text>
<text x="84.7" y="180.2">C9</text>
<text x="95.2" y="184.2">22u</text>
<text x="95.2" y="180.2">C16</text>
<text x="109.8" y="184.2">47u</text>
<text x="109.8" y="180.2">C17</text>
<text x="65.6" y="187.5">GND</text>
<text x="82.3" y="189.6">GND</text>
<text x="92.8" y="189.6">GND</text>
<text x="111.6" y="191.7">GND</text>
<text x="107.4" y="193.8">GND</text>
</g>
</svg>
